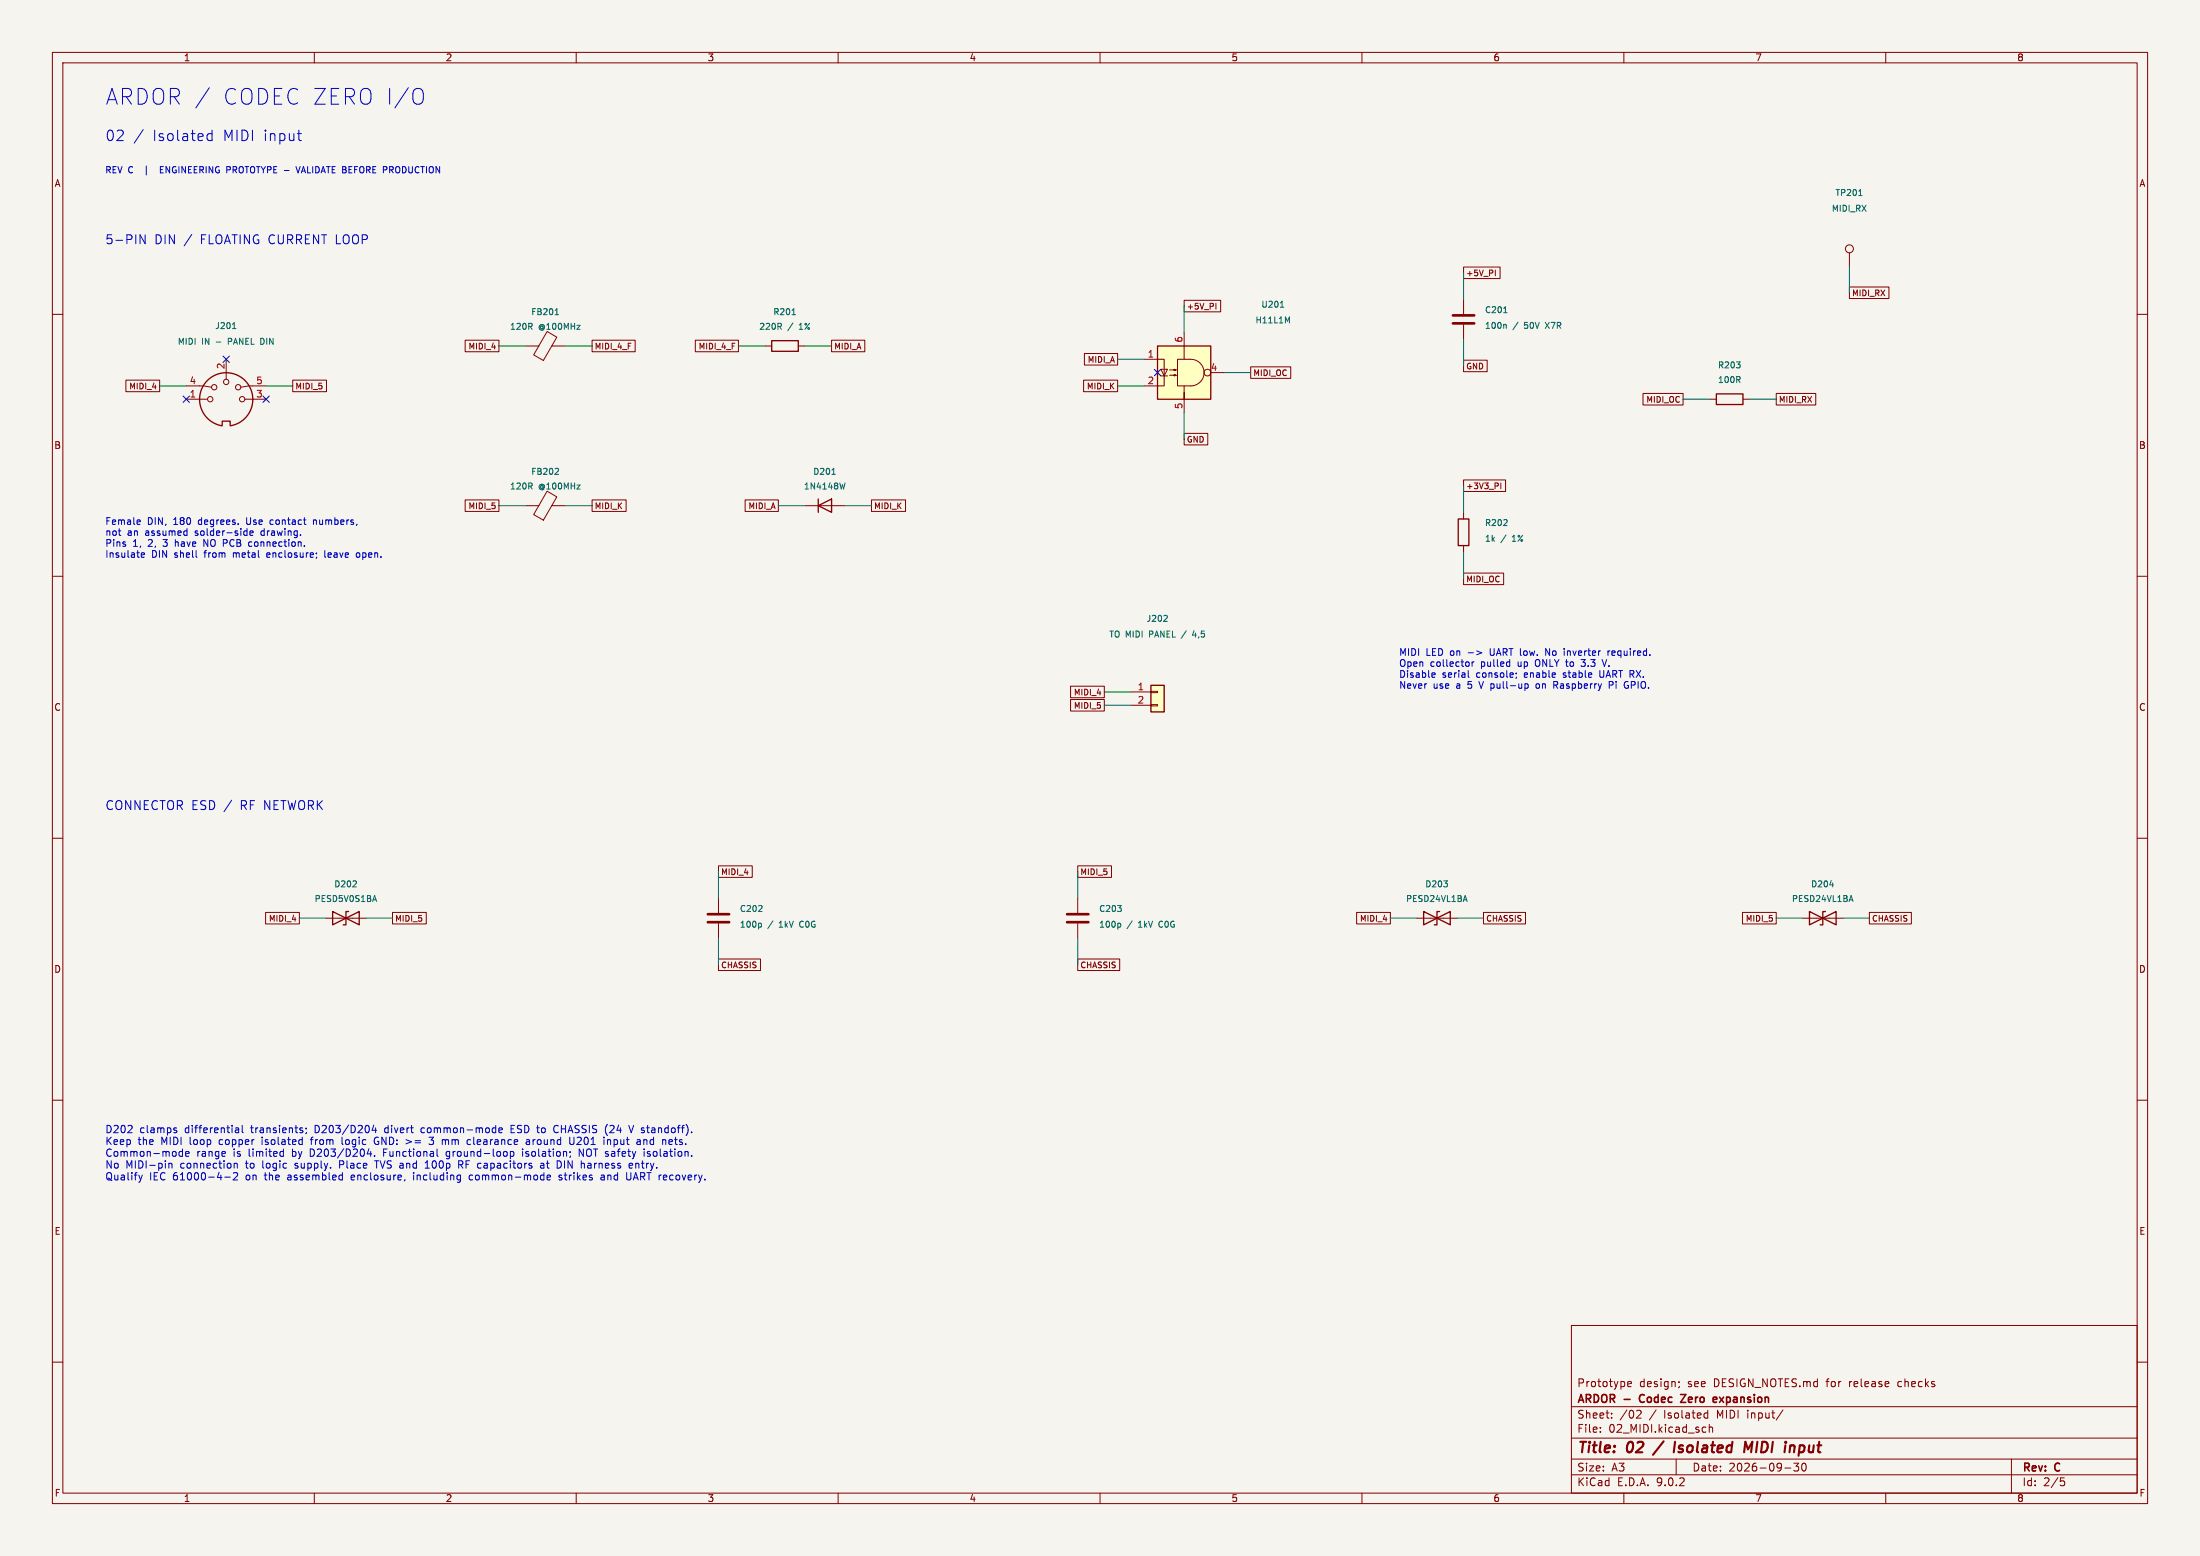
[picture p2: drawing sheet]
<svg xmlns="http://www.w3.org/2000/svg" width="420mm" height="297mm" viewBox="0 0 420 297" stroke-linecap="round" stroke-linejoin="round" font-family="sans-serif">
<path d="M0 0h420v297h-420z" fill="#f5f4ef" stroke="#f5f4ef" stroke-width=".19"/>
<g fill="none" stroke="#840000" stroke-width=".19">
<path d="M10 10h400v277h-400zM12 12h396v273h-396zM60 10v2M110 10v2M160 10v2M210 10v2M260 10v2M310 10v2M360 10v2M10 60h2M408 60h2M10 110h2"/>
<path d="M408 110h2M10 160h2M408 160h2M10 210h2M408 210h2M300 253h108v32h-108zM10 260h2M300 278.5h108M300 274.5h108M300 268.5h108M305.5 273.2v.2M305.5 272.5v.1"/>
<path d="M307.7 270.5v.2M307.7 269.8v.1M310.7 264.2l.7-.2v-.2l-.5-.1-.2 .2 .1 .7h.6M312.7 269.2l.5 .1 .1 .3-.9 1.1h.9M320 278.5v3M320.5 263.8v.1M320.6 264.6l-.2 .3M325.2 272.4l.5 .1M325.6 269.7l.4 .1M325.7 273.3l-.5 .1M326 270.6l-.4 .1M326 269.2v1.5"/>
<path d="M326.3 272.5l.2-.1 .4 .1v.9M326.3 271.9v1.5M340.4 269.1l-1.3 1.9M342.4 279.3h1l-.5 .6 .4 .1v.6l-.2 .2-.7-.2M344.1 279.4a.81 .81 0 0 0 .3 1.4l.3-.2 .1-.4-.1-.8M384 278.5v6.5M408 260h2M60 285v2M110 285v2M160 285v2M210 285v2M260 285v2"/>
<path d="M300 281.5h108M310 285v2M340.7 280.2h1.2M360 285v2M393.4 282.1h.7M393.5 282.7h.4l.3 .2-.2 .6-.5 .1"/>
</g>
<path d="M317.6 275.1l-2 2.6M319.8 275.2l-.3 2M320.4 277.1l.2 .1M333 277.2l.2-2 .5 1.4 .8-1.4-.2 2M342.4 275.9l.2 .3-.1 1" fill="none" stroke="#840000" stroke-width=".4"/>
<path d="M313.1 266.4l-.1 .4 .1 .7M320.8 266.2h1l-1 1.5h1M327.3 266.7l.4 .1 .1 .2-.8 .2M327.7 267.6l-.4 .1M328.3 266.7l.7 1M329 266.7l-.7 1" fill="none" stroke="#840000" stroke-width=".3"/>
<path d="M221 66h10.1v10.2h-10.1z" fill="#ffffc2"/>
<path d="M147.3 65h5.1v2.1h-5.1zM221 66h10.1v10.2h-10.1zM327.7 75.2h5v2h-5zM156.2 96.5l2.5-1.2v2.5zM156.2 95.3v2.5M278.4 99.1h2v5h-2zM63.5 174v2.5l5.1-2.5v2.5zM66.5 174h-.5v2.5h-.5M271.8 174v2.5l5.1-2.5v2.5zM274.8 174h-.5v2.5h-.5M345.4 174v2.5l5.1-2.5v2.5zM348.5 174h-.5v2.5h-.5" fill="none" stroke="#840000" stroke-width=".25"/>
<g fill="none" stroke="#840000" stroke-width=".19">
<path d="M279.4 57.2v2.7M353.1 48.3v2.5M100.3 66h2.6M104.4 63.3l1.9 1.1-2.6 4.4-1.8-1.1zM105.4 66h2.5M146 66h1.3M152.4 66h1.3M218.4 68.6h3.8v5.1h-3.8M221.6 70.5h1.3l-.7 1.3zM221.6 71.8h1.3M223.3 70.6h1.2l-.3 .1v-.2l.3 .1M223.3 71.6h1.2l-.3 .2v-.3l.3 .1"/>
<path d="M224.8 68.6h2.5a2.54 2.54 0 0 1 2.6 2.5 2.54 2.54 0 0 1-2.6 2.6h-2.5zM226.1 73.7v2.5v-1.3M226.1 63.5v5.1M226.1 76.2v2.5M231.1 71.1h2.6M279.4 62v2.8M326.4 76.2h1.3M332.7 76.2h1.3M100.3 96.5h2.6M104.4 93.8l1.9 1-2.6 4.5-1.8-1.1zM105.4 96.5h2.5M153.7 96.5h7.6"/>
<path d="M279.4 97.8v1.3M279.4 104.1v1.3M62.2 175.3h7.6M137.2 171.5v2.7M137.2 176.3v2.8M205.7 171.5v2.7M205.7 176.3v2.8M270.5 175.3h7.6M344.2 175.3h7.6"/>
<circle cx="353.1" cy="47.5" r=".76"/>
<circle cx="230.5" cy="71.1" r=".63"/>
</g>
<g fill="none" stroke="#006464" stroke-width=".19">
<path d="M354.8 37.3h.7M106.2 59.1l.1-.2v1.2M244.4 58.6h.7M287.1 59.7h.6M101.2 62.3l.4 .6M101.5 61.8v.4M106 60.1h.6M148.8 62.3l.4 .6M149.1 61.8v.4M151.2 60.1h.7M245.8 61.3l.4-.8v1.1M287.4 61.9l.2 .2v.6"/>
<path d="M331.8 72.5l.4 .5M332.1 72v.4M101.2 92.8l.4 .5M101.5 92.3v.4M106.4 89.4l.2 .2v.3l-.7 .6h.7M158.8 90.5h.7M161.3 92.2l-.3 1.1-.2-.8M287.7 99.3v.4M287 100.3h.7M67.3 169.3h.7M68 168.2v.4M71.5 170.9l.4 1.2"/>
<path d="M144.8 174h.7M145.1 176.2l.3 .2v.4l-.3 .2M145.4 172.9v.4M213.7 176.2l.2 .2v.4l-.2 .2M279.4 171.8h.6M279.7 170.9l.4 1.2M349.3 168.9h.7M353.1 171.8h.5M353.4 170.9l.4 1.2"/>
</g>
<path d="M277.4 60.2h4M277.4 61.7h4M135.1 174.5h4.1M135.1 176h4.1M203.7 174.5h4.1M203.7 176h4.1" fill="none" stroke="#840000" stroke-width=".51"/>
<path d="M219.7 130.8h2.5v5.1h-2.5z" fill="#ffffc2"/>
<path d="M42.4 81.2v-.8h1.5v.8M42.4 81.3a5.1 5.1 0 0 1-3.5-7.8 5.1 5.1 0 0 1 8.6 0 5.1 5.1 0 0 1-3.6 7.8M219.7 130.8h2.5v5.1h-2.5z" fill="none" stroke="#840000" stroke-width=".25"/>
<g fill="none" stroke="#840000" stroke-width=".19">
<path d="M226.1 57.3h6.9v2.2h-6.9zM232.1 57.9v1.1M279.4 51h7v2.2h-7zM285.5 51.5v1.1M353.1 54.8h7.5v2.2h-7.5zM24 72.6h6.5v2.2h-6.5zM35.6 73.7h3.3l1.5 .2M35.6 76.2h4M43.2 68.6v3.8M46.7 76.2h4.1M50.8 73.7h-3.3l-1.5 .2M55.9 72.6h6.4v2.2h-6.4z"/>
<path d="M88.8 64.9h6.4v2.2h-6.4zM113 64.9h8.3v2.2h-8.3zM132.7 64.9h8.3v2.2h-8.3zM158.7 64.9h6.4v2.2h-6.4zM206.9 72.6h6.5v2.2h-6.5zM207 67.5h6.4v2.2h-6.4zM238.8 70h7.6v2.2h-7.6zM279.4 68.7h4.5v2.3h-4.5zM313.7 75.1h7.6v2.2h-7.6zM339.1 75.1h7.5v2.2h-7.5zM88.8 95.4h6.4v2.2h-6.4zM113 95.4h6.5v2.2h-6.5z"/>
<path d="M142.2 95.4h6.4v2.2h-6.4zM166.4 95.4h6.5v2.2h-6.5zM226.1 82.7h4.5v2.2h-4.5zM279.4 91.6h8v2.2h-8zM286.5 92.2v1.1M279.4 109.4h7.7v2.2h-7.7zM204.4 131h6.4v2.2h-6.4zM204.4 133.5h6.4v2.2h-6.4zM215.9 132.1h3.8M215.9 134.6h3.8M219.7 132h1.3v.2h-1.3zM219.7 134.5h1.3v.2h-1.3z"/>
<path d="M50.7 174.2h6.4v2.2h-6.4zM74.9 174.2h6.5v2.2h-6.5zM137.2 165.3h6.4v2.2h-6.4zM205.7 165.3h6.5v2.2h-6.5zM259 174.2h6.4v2.2h-6.4zM283.2 174.2h8v2.2h-8zM332.6 174.2h6.5v2.2h-6.5zM356.9 174.2h8v2.2h-8zM137.2 183h8v2.3h-8zM205.7 183h8.1v2.3h-8.1z"/>
<circle cx="40.1" cy="76.2" r=".51"/>
<circle cx="40.9" cy="73.9" r=".51"/>
<circle cx="43.2" cy="72.9" r=".51"/>
<circle cx="45.5" cy="73.9" r=".51"/>
<circle cx="46.2" cy="76.2" r=".51"/>
</g>
<path d="M44.4 62.7h.6M44.6 61.7l.1-.1v1.1M50.1 64.6h-.3v1.1h.3M222.7 117.5l.1 .4-.7 .7h.7M227.9 120.4l-.2 .8h.7" fill="none" stroke="#006464" stroke-width=".19"/>
<g fill="none" stroke="#009600" stroke-width=".19">
<path d="M226.1 58.4v5.1M279.4 52.1v5.1M353.1 50.8v5.1M30.5 73.7h5.1M50.8 73.7h5.1M95.2 66h5.1M107.9 66h5.1M141 66h5M153.7 66h5M213.4 68.6h5M213.4 73.7h5M226.1 78.7v5.1"/>
<path d="M233.7 71.1h5.1M279.4 64.8v5.1M321.3 76.2h5.1M334 76.2h5.1M95.2 96.5h5.1M107.9 96.5h5.1M148.6 96.5h5.1M161.3 96.5h5.1M279.4 92.7v5.1M279.4 105.4v5.1M210.8 132.1h5.1M210.8 134.6h5.1"/>
<path d="M57.1 175.3h5.1M69.8 175.3h5.1M137.2 166.4v5.1M137.2 179.1v5.1M205.7 166.4v5.1M205.7 179.1v5.1M265.4 175.3h5.1M278.1 175.3h5.1M339.1 175.3h5.1M351.8 175.3h5.1"/>
</g>
<path d="M35 75.6l1.2 1.2M36.2 75.6l-1.2 1.2M42.6 68l1.2 1.2M43.8 68l-1.2 1.2M50.2 75.6l1.2 1.2M51.4 75.6l-1.2 1.2M220.4 70.5l1.2 1.2M221.6 70.5l-1.2 1.2" fill="none" stroke="#000084" stroke-width=".19"/>
<g fill="none" stroke="#0000c2" stroke-width=".19">
<path d="M40 16.7l-2.6 3.9M79.5 16.9a1.01 1.01 0 0 1 1.3 1v1a1.01 1.01 0 0 1-1.3 1M27.3 24.7l-1.7 2.6M30.6 32.4h.4M31.2 31.8h-.6v1.2h.6M39.6 26.6l.3 .2 .6-.1M40.5 24.8v2M40.5 25.6l-.6-.1-.3 .2M43.3 31.8l.6 .1M43.9 32.4h-.6M56.5 31.8l.4 1.2 .4-1.2M56.8 25.5h.7"/>
<path d="M57.1 26.7l.4 .1M27.7 44.8v1.7l-1-1.7v1.7M26.4 99.2l.3 .1 .1 .2-.6 .2M51.7 99.3l-.2 .2 .2 .5M59.8 99.2v.9M60.2 99.2l-.4 .2M26.7 100l-.3 .1M27 105.6v.7h.5M27.2 105.5l.3 .1 .1 .2-.6 .1M35.6 101.3l.1 .1M35.7 100.9v1.3M35.7 102.1l-.1 .1"/>
<path d="M38.9 104.3v-1.3l.8 1.3M46.8 101.3l.4 .1M47.2 100.9v1.3M47.2 102.1l-.4 .1M47.6 104.2l.4 .1M47.7 101.8l.6-.2v-.2l-.4-.1-.2 .2 .1 .6h.5M48 103.4l-.4 .1M51.1 105.5l-.2 .2v.5l.2 .2M51.5 105.8l-.6 .1M60.4 105.6v.1M60.5 106.3l-.2 .3M62 105.1v1.1l.2 .2"/>
<path d="M68.6 105.6l-.3-.1-.3 .3 .1 .5h.5M273.5 128.4l.4 .1 .1 .2-.6 .2M273.9 129.2l-.4 .1M280.3 124.6h1M280.3 128v1.1l.2 .2M280.3 126.4l.2 .2-.2 .5M281 126.3v.9M281.4 126.3l-.4 .3M281.9 124.2l1 .4-1 .4M288.1 126.3l.1 .1M288.2 125.9v1.3M288.2 127.1l-.1 .1"/>
<path d="M289.4 128.5v.1M289.5 129.2l-.1 .3M291.1 130.6l.4-.1 .2 .3-.1 .5h-.5M293.7 130.5l-.4 .1-.1 .2 .1 .5 .4 .1M295.1 125.1v-1.3l.7 1.3M296.6 130.1v1.3M296.9 130.8l.5 .6M297.1 130.1h.1M297.2 130.7l-.6 .1M301.8 127.1l.6 .1M305.4 128v1l.1 .2M305.9 125.9l.4 1.3 .4-1.3"/>
<path d="M307 124.2v.9M307.2 130.1v1.3M307.3 124.2l-.3 .3M308 130.5l-.3 .3h-.5M310.6 130.8h.3v.5l-.4 .1M33.4 215.7l.3 .1 .1 .2-.2 .2h-.3M33.4 215.3h.3M34.8 219.3v1.4M34.8 219.8h-.4l-.2 .2 .1 .6h.5M35.9 219.8h-.4l-.1 .7 .2 .2 .4-.1M36 219.8l.1 .3-.7 .1M44.9 216l.2 .2 .5-.1"/>
<path d="M45 215.3h.5l.1 .9M45.6 215.6l-.5 .1-.2 .2M46.2 214.8v1.2l.2 .2M53.7 219.8h.4M54.1 219.3v1.4M57.6 215.7l.2 .2-.2 .3M57.6 215.3h.2M58.4 215.3v.2M58.5 216.1l-.1 .3M59.2 217.5h.6M65.3 217.1v1.2l.2 .2M70.8 219.8v.9"/>
<path d="M71.4 214.7l-.4 1h.9M71.7 215.3v.9M71.9 217.1a.75 .75 0 0 0-.5 .7 .75 .75 0 0 0 .5 .7M73.2 220h.5M73.2 219.3v1.4M80.5 215.3l-.1 .2 .1 .6M82.8 217.1l-.5 .5 .3 .1 .2 .2M82.8 218.2l-.3 .3-.6-.2M83.4 219.3v1.2l.2 .2M85.4 217.5l-.4 .2M85.7 219.8h-.3l-.2 .2v.6l.5 .1M89.7 217.5l.1 .1"/>
<path d="M89.8 218.4l-.1 .1M95.2 215.7l.7-.1-.1-.3h-.4l-.2 .2 .1 .6h.5M97.4 219.8h.4l.3 .2-.1 .6h-.6M97.4 219.8v1.4M97.6 215.5h.4M98.2 214.8h-.6v1.4h.6M99.8 219.8v.9M100.5 217.6h.5l.1 .9M101.1 217.9h-.5l-.2 .2 .2 .4 .5-.1M105.8 216l.4 .2 .3-.1M106.5 214.9l-.3-.1-.4 .2M109.6 217.1v1.1l-.3 .3-.4-.1"/>
<path d="M110.9 217.7l-.8 .8h.9M116 217.5v1M116.4 217.5l-.4 .2M116.5 217.6l.1 .9M120 214.8l.5 1.4 .5-1.4M122.9 217.5v1M123 219.3v.1M123 219.8v.9M124 219.8l-.4 .2v.2h.4M127.8 218.4h.5M128.3 217.6l.1 .3-.7 .1M26.5 224.3l.3 .9"/>
<path d="M26.8 225.2l-.1 .4M27.2 224.3l-.4 .9M32.2 222.2l.2-.2 .4 .1v.9M32.2 222v1M42.9 224.7h1.1M44.6 224l.5-.2 .3 .4-.9 1h.9M44.7 222.2l.2-.2 .3 .1 .1 .9M44.7 222v1M54.1 220.6l-.4 .1M64.8 221.6v1.4M64.8 222.3h.6M67.2 224.3l-.2 .2v.5l.2 .2"/>
<path d="M67.7 224.6l-.7 .2M70.1 220.2h.9M71.5 220.6v.1M71.5 221.6h.8M77.3 225.2l-.1 .2M79 224.3v.9M81.2 223h.8M81.4 221.8l-.2 .2M81.6 221.6v1.4M85.2 221.1l.4 .1M87.6 221.6v1.4M87.9 222.3l.5 .7"/>
<path d="M88.3 222.2l-.2 .1h-.5M89.6 224.4v.7l.5 .1M103.4 222l-.2 .1M103.6 222l.2 .2v.8M103.8 222.4h-.4l-.2 .2 .2 .4 .4-.1M104.4 224.8l.7-.2-.1-.2-.4-.1-.2 .2 .1 .7h.5M107.2 224.4l-.3-.1-.2 .2 .1 .2 .4 .1v.4h-.5M110.6 220.7v-1.4l.8 1.4M112.7 222.4h-.3l-.2 .2v.3l.5 .1M114.8 224.4h.5l.1 .8M115.4 224.6l-.5 .1-.2 .2 .2 .3h.5M120.4 223.8v1.2l-.1 .2h-.4"/>
<path d="M120.7 222.9l-.4 .1M120.7 222.1l.1 .3-.7 .1M121.4 222v1M123.6 220.6l.4 .1"/>
</g>
<g font-size="4.2" fill="#0000c2">
<text x="20" y="20.2">ARDOR /</text>
<text x="42.1" y="20.2">CODEC ZERO I/O</text>
</g>
<g font-size="2.8" fill="#0000c2">
<text x="20" y="27.2">02</text>
<text x="29.1" y="27.2">Isolated</text>
<text x="42.6" y="27.2">MIDI input</text>
</g>
<g font-size="2.8" fill="#840000">
<text x="301" y="277.9">Title:</text>
<text x="310.6" y="277.9">02</text>
<text x="321.2" y="277.9">Isolated</text>
<text x="335.4" y="277.9">MIDI</text>
<text x="343.9" y="277.9">input</text>
</g>
<g font-size="2.4" fill="#0000c2">
<text x="20" y="46.9">5-PIN</text>
<text x="29.4" y="46.9">DIN /</text>
<text x="38.3" y="46.9">FLOATING CURRENT LOOP</text>
<text x="20" y="154.9">CONNECTOR ESD /</text>
<text x="45.9" y="154.9">RF NETWORK</text>
</g>
<g font-size="2.1" fill="#840000">
<text x="301" y="268.2">ARDOR -</text>
<text x="301" y="265">Prototype</text>
<text x="312.9" y="265">design;</text>
<text x="313.7" y="268.2">Codec</text>
<text x="322.2" y="268.2">Zero</text>
<text x="322.2" y="265">see</text>
<text x="327.3" y="265">DESIGN_NOTES.md</text>
<text x="329" y="268.2">expansion</text>
<text x="349" y="265">for</text>
<text x="353.4" y="265">release</text>
<text x="362.9" y="265">checks</text>
<text x="301" y="273.7">File:</text>
<text x="301" y="271">Sheet:</text>
<text x="307.1" y="273.7">02_MIDI.kicad_sch</text>
<text x="309.2" y="271">/02</text>
<text x="314.9" y="271">/</text>
<text x="317.8" y="271">Isolated</text>
<text x="328" y="271">MIDI</text>
<text x="334" y="271">input/</text>
<text x="301" y="281.1">Size:</text>
<text x="307.6" y="281.1">A3</text>
<text x="323" y="281.1">Date:</text>
<text x="330" y="281.1">2026-09-30</text>
<text x="386" y="281.3">Rev:</text>
<text x="392.4" y="281.3">C</text>
<text x="301" y="283.9">KiCad</text>
<text x="308.7" y="283.9">E.D.A.</text>
<text x="316.3" y="283.9">9.0.2</text>
<text x="386" y="283.9">Id:</text>
<text x="390.1" y="283.9">2/5</text>
</g>
<g font-size="1.9" fill="#0000c2">
<text x="20" y="216.6">D202</text>
<text x="20" y="218.9">Keep</text>
<text x="20" y="221.1">Common-mode</text>
<text x="26.3" y="218.9">the</text>
<text x="26.6" y="216.6">clamps</text>
<text x="30.8" y="218.9">MIDI</text>
<text x="35.4" y="216.6">differential</text>
<text x="36.4" y="218.9">loop</text>
<text x="37.5" y="221.1">range</text>
<text x="42.2" y="218.9">copper</text>
<text x="44.6" y="221.1">is</text>
<text x="47.7" y="221.1">limited</text>
<text x="48.1" y="216.6">transients;</text>
<text x="50.5" y="218.9">isolated</text>
<text x="56.1" y="221.1">by</text>
<text x="59.7" y="221.1">D203/D204.</text>
<text x="60.1" y="218.9">from</text>
<text x="60.4" y="216.6">D203/D204</text>
<text x="66.1" y="218.9">logic</text>
<text x="72.5" y="218.9">GND: &gt;=</text>
<text x="73.9" y="221.1">Functional</text>
<text x="74" y="216.6">divert</text>
<text x="81.1" y="216.6">common-mode</text>
<text x="83.4" y="218.9">3</text>
<text x="86" y="218.9">mm</text>
<text x="86" y="221.1">ground-loop</text>
<text x="90.9" y="218.9">clearance</text>
<text x="98.4" y="216.6">ESD to</text>
<text x="100.8" y="221.1">isolation;</text>
<text x="102.4" y="218.9">around</text>
<text x="106.9" y="216.6">CHASSIS</text>
<text x="110.8" y="218.9">U201</text>
<text x="111.7" y="221.1">NOT safety</text>
<text x="116.9" y="216.6">(24</text>
<text x="117.5" y="218.9">input</text>
<text x="121.7" y="216.6">V standoff).</text>
<text x="124" y="218.9">and</text>
<text x="124.5" y="221.1">isolation.</text>
<text x="129.1" y="218.9">nets.</text>
<text x="20" y="223.4">No</text>
<text x="20" y="225.6">Qualify</text>
<text x="24" y="223.4">MIDI-pin</text>
<text x="28.5" y="225.6">IEC 61000-4-2</text>
<text x="34.5" y="223.4">connection</text>
<text x="47.1" y="225.6">on</text>
<text x="47.1" y="223.4">to</text>
<text x="50.4" y="223.4">logic</text>
<text x="50.9" y="225.6">the</text>
<text x="55.4" y="225.6">assembled</text>
<text x="56.8" y="223.4">supply.</text>
<text x="65.5" y="223.4">Place</text>
<text x="67.7" y="225.6">enclosure,</text>
<text x="72.5" y="223.4">TVS and</text>
<text x="79.8" y="225.6">including</text>
<text x="82.4" y="223.4">100p</text>
<text x="88.9" y="223.4">RF capacitors</text>
<text x="90.6" y="225.6">common-mode</text>
<text x="104.9" y="223.4">at</text>
<text x="107.9" y="225.6">strikes</text>
<text x="108.2" y="223.4">DIN</text>
<text x="113" y="223.4">harness</text>
<text x="116.1" y="225.6">and</text>
<text x="121.2" y="225.6">UART recovery.</text>
<text x="122.4" y="223.4">entry.</text>
</g>
<g font-size="1.8" fill="#840000">
<text x="35" y="11.9">1</text>
<text x="85" y="11.9">2</text>
<text x="135" y="11.9">3</text>
<text x="185" y="11.9">4</text>
<text x="235" y="11.9">5</text>
<text x="285" y="11.9">6</text>
<text x="335" y="11.9">7</text>
<text x="385" y="11.9">8</text>
<text x="10.3" y="35.9">A</text>
<text x="408.3" y="35.9">A</text>
<text x="10.3" y="85.9">B</text>
<text x="408.2" y="85.9">B</text>
<text x="10.3" y="135.9">C</text>
<text x="408.2" y="135.9">C</text>
<text x="10.3" y="185.9">D</text>
<text x="408.2" y="185.9">D</text>
<text x="10.3" y="235.9">E</text>
<text x="408.3" y="235.9">E</text>
<text x="10.3" y="285.9">F</text>
<text x="35" y="286.9">1</text>
<text x="85" y="286.9">2</text>
<text x="135" y="286.9">3</text>
<text x="185" y="286.9">4</text>
<text x="235" y="286.9">5</text>
<text x="285" y="286.9">6</text>
<text x="335" y="286.9">7</text>
<text x="385" y="286.9">8</text>
<text x="408.3" y="285.9">F</text>
</g>
<g font-size="1.8" fill="#a90000">
<text x="225.8" y="65.5" transform="rotate(-90 225.8 65.5)">6</text>
<text x="42.9" y="70.6" transform="rotate(-90 42.9 70.6)">2</text>
<text x="219" y="68.3">1</text>
<text x="231.1" y="70.9">4</text>
<text x="36.1" y="73.4">4</text>
<text x="36.1" y="75.9">1</text>
<text x="48.8" y="73.4">5</text>
<text x="48.8" y="75.9">3</text>
<text x="219" y="73.4">2</text>
<text x="225.8" y="78.2" transform="rotate(-90 225.8 78.2)">5</text>
<text x="217.1" y="131.8">1</text>
<text x="217.1" y="134.4">2</text>
</g>
<g font-size="1.8" fill="#0000c2">
<text x="20" y="100.5">Female</text>
<text x="28.1" y="100.5">DIN,</text>
<text x="33.2" y="100.5">180</text>
<text x="38.1" y="100.5">degrees.</text>
<text x="47.5" y="100.5">Use</text>
<text x="52.2" y="100.5">contact</text>
<text x="60.6" y="100.5">numbers,</text>
<text x="20" y="102.6">not</text>
<text x="20" y="104.7">Pins</text>
<text x="20" y="106.8">Insulate</text>
<text x="24.3" y="102.6">an</text>
<text x="25.3" y="104.7">1,</text>
<text x="27.8" y="102.6">assumed</text>
<text x="28.4" y="104.7">2,</text>
<text x="28.9" y="106.8">DIN</text>
<text x="31.4" y="104.7">3</text>
<text x="33.4" y="106.8">shell</text>
<text x="33.9" y="104.7">have</text>
<text x="37.5" y="102.6">solder-side</text>
<text x="39.3" y="106.8">from</text>
<text x="39.5" y="104.7">NO PCB</text>
<text x="44.9" y="106.8">metal</text>
<text x="48.5" y="104.7">connection.</text>
<text x="50.3" y="102.6">drawing.</text>
<text x="51.6" y="106.8">enclosure;</text>
<text x="62.8" y="106.8">leave</text>
<text x="69" y="106.8">open.</text>
<text x="267" y="125.5">MIDI</text>
<text x="272.2" y="125.5">LED on</text>
<text x="284.9" y="125.5">UART low.</text>
<text x="295.9" y="125.5">No</text>
<text x="299.6" y="125.5">inverter</text>
<text x="308.1" y="125.5">required.</text>
<text x="267" y="127.6">Open</text>
<text x="267" y="129.7">Disable</text>
<text x="267" y="131.8">Never</text>
<text x="273" y="127.6">collector</text>
<text x="273.6" y="131.8">use</text>
<text x="275.3" y="129.7">serial</text>
<text x="278.1" y="131.8">a</text>
<text x="280.5" y="131.8">5</text>
<text x="281.9" y="129.7">console;</text>
<text x="282.8" y="127.6">pulled</text>
<text x="282.9" y="131.8">V pull-up</text>
<text x="290" y="127.6">up</text>
<text x="291.2" y="129.7">enable</text>
<text x="293.5" y="127.6">ONLY to</text>
<text x="294.1" y="131.8">on</text>
<text x="297.6" y="131.8">Raspberry</text>
<text x="298.9" y="129.7">stable</text>
<text x="302.7" y="127.6">3.3</text>
<text x="306" y="129.7">UART RX.</text>
<text x="307" y="127.6">V.</text>
<text x="308.4" y="131.8">Pi</text>
<text x="311.5" y="131.8">GPIO.</text>
</g>
<g font-size="1.7" fill="#0000c2">
<text x="20" y="33.4">REV C</text>
<text x="27.9" y="33.4">|</text>
<text x="31.3" y="33.4">ENGINEERING</text>
<text x="44.2" y="33.4">PROTOTYPE -</text>
<text x="58" y="33.4">VALIDATE BEFORE PRODUCTION</text>
</g>
<g font-size="1.6" fill="#006464">
<text x="349.6" y="40.6">MIDI_RX</text>
<text x="350.3" y="37.6">TP201</text>
<text x="240.7" y="58.9">U201</text>
<text x="283.4" y="60">C201</text>
<text x="41" y="63">J201</text>
<text x="97.3" y="63.1">120R</text>
<text x="101.3" y="60.3">FB201</text>
<text x="102.8" y="63.1">@100MHz</text>
<text x="144.8" y="63.1">220R</text>
<text x="147.5" y="60.3">R201</text>
<text x="150.4" y="63.1">/</text>
<text x="152.7" y="63.1">1%</text>
<text x="239.6" y="61.9">H11L1M</text>
<text x="283.4" y="63">100n</text>
<text x="288.8" y="63">/</text>
<text x="291.1" y="63">50V</text>
<text x="295.4" y="63">X7R</text>
<text x="33.8" y="66">MIDI</text>
<text x="38.5" y="66">IN</text>
<text x="41.4" y="66">-</text>
<text x="43.9" y="66">PANEL</text>
<text x="50.3" y="66">DIN</text>
<text x="327.9" y="70.5">R203</text>
<text x="327.9" y="73.3">100R</text>
<text x="97.3" y="93.6">120R</text>
<text x="101.3" y="90.8">FB202</text>
<text x="102.8" y="93.6">@100MHz</text>
<text x="153.4" y="93.6">1N4148W</text>
<text x="155.1" y="90.8">D201</text>
<text x="283.4" y="100.6">R202</text>
<text x="283.4" y="103.6">1k</text>
<text x="286.5" y="103.6">/</text>
<text x="288.8" y="103.6">1%</text>
<text x="218.8" y="118.9">J202</text>
<text x="211.7" y="121.9">TO MIDI</text>
<text x="219.5" y="121.9">PANEL</text>
<text x="225.9" y="121.9">/</text>
<text x="228.2" y="121.9">4,5</text>
<text x="60" y="172.4">PESD5V0S1BA</text>
<text x="63.7" y="169.6">D202</text>
<text x="268.3" y="172.4">PESD24VL1BA</text>
<text x="272" y="169.6">D203</text>
<text x="342" y="172.4">PESD24VL1BA</text>
<text x="345.6" y="169.6">D204</text>
<text x="141.1" y="174.3">C202</text>
<text x="141.1" y="177.3">100p</text>
<text x="146.6" y="177.3">/</text>
<text x="148.9" y="177.3">1kV</text>
<text x="153" y="177.3">C0G</text>
<text x="209.7" y="174.3">C203</text>
<text x="209.7" y="177.3">100p</text>
<text x="215.2" y="177.3">/</text>
<text x="217.5" y="177.3">1kV</text>
<text x="221.6" y="177.3">C0G</text>
</g>
<g font-size="1.5" fill="#840000">
<text x="279.8" y="52.9">+5V_PI</text>
<text x="226.5" y="59.3">+5V_PI</text>
<text x="353.5" y="56.7">MIDI_RX</text>
<text x="89.3" y="66.9">MIDI_4</text>
<text x="113.4" y="66.9">MIDI_4_F</text>
<text x="133.2" y="66.9">MIDI_4_F</text>
<text x="159.2" y="66.9">MIDI_A</text>
<text x="207.5" y="69.4">MIDI_A</text>
<text x="239.2" y="72">MIDI_OC</text>
<text x="279.8" y="70.7">GND</text>
<text x="24.5" y="74.5">MIDI_4</text>
<text x="56.3" y="74.5">MIDI_5</text>
<text x="207.4" y="74.5">MIDI_K</text>
<text x="314.2" y="77.1">MIDI_OC</text>
<text x="339.5" y="77.1">MIDI_RX</text>
<text x="226.5" y="84.7">GND</text>
<text x="279.8" y="93.6">+3V3_PI</text>
<text x="89.3" y="97.4">MIDI_5</text>
<text x="113.4" y="97.4">MIDI_K</text>
<text x="142.8" y="97.4">MIDI_A</text>
<text x="166.8" y="97.4">MIDI_K</text>
<text x="279.8" y="111.3">MIDI_OC</text>
<text x="204.9" y="132.9">MIDI_4</text>
<text x="204.9" y="135.5">MIDI_5</text>
<text x="137.6" y="167.2">MIDI_4</text>
<text x="206.2" y="167.2">MIDI_5</text>
<text x="51.2" y="176.1">MIDI_4</text>
<text x="75.3" y="176.1">MIDI_5</text>
<text x="259.5" y="176.1">MIDI_4</text>
<text x="283.6" y="176.1">CHASSIS</text>
<text x="333.1" y="176.1">MIDI_5</text>
<text x="357.3" y="176.1">CHASSIS</text>
<text x="137.6" y="185">CHASSIS</text>
<text x="206.2" y="185">CHASSIS</text>
</g>
</svg>
